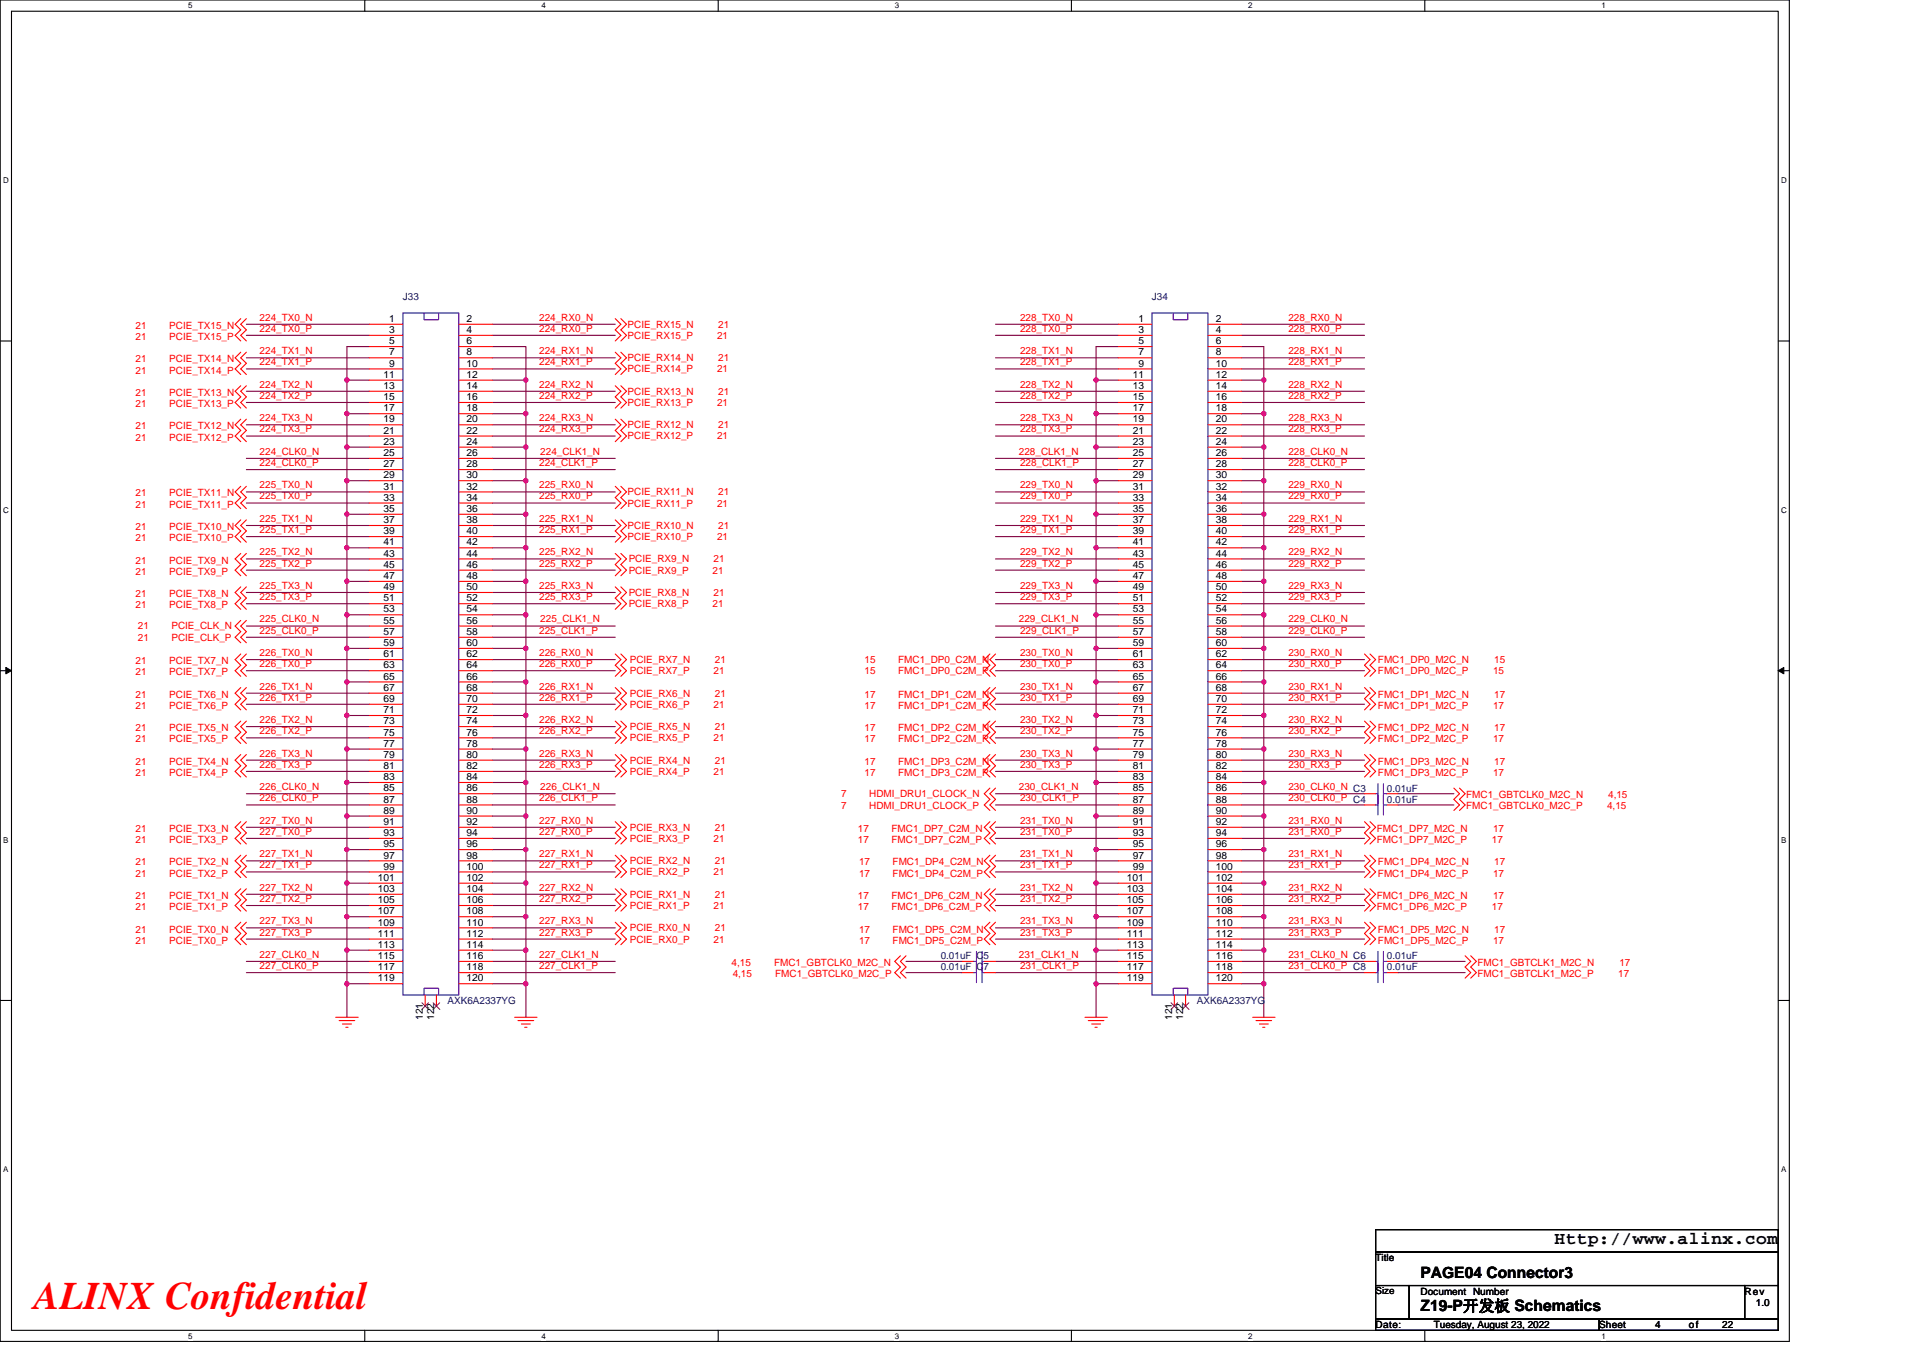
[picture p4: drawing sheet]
<svg xmlns="http://www.w3.org/2000/svg" width="297mm" height="210mm" viewBox="0 0 297 210" stroke-linecap="round" stroke-linejoin="round" font-family="sans-serif">
<path d="M0 0h276.4v207.3h-276.4zM1.8 1.7h272.9v203.8h-272.9z" fill="none" stroke="#000" stroke-width=".17"/>
<g fill="#fff">
<path d="M29.1 .2h.6v1.4h-.6z"/>
<path d="M29.1 205.7h.6v1.4h-.6z"/>
</g>
<path d="M56.3 0v1.7M56.3 205.5v1.8" fill="none" stroke="#000" stroke-width=".17"/>
<g fill="#fff">
<path d="M83.6 .2h.7v1.4h-.7z"/>
<path d="M83.6 205.7h.7v1.4h-.7z"/>
</g>
<path d="M110.9 0v1.7M110.9 205.5v1.8" fill="none" stroke="#000" stroke-width=".17"/>
<g fill="#fff">
<path d="M138.2 .2h.7v1.4h-.7z"/>
<path d="M138.2 205.7h.7v1.4h-.7z"/>
</g>
<path d="M165.5 0v1.7M165.5 205.5v1.8" fill="none" stroke="#000" stroke-width=".17"/>
<g fill="#fff">
<path d="M192.8 .2h.6v1.4h-.6z"/>
<path d="M192.8 205.7h.6v1.4h-.6z"/>
</g>
<path d="M220.1 0v1.7M220.1 205.5v1.8" fill="none" stroke="#000" stroke-width=".17"/>
<g fill="#fff">
<path d="M247.4 .2h.6v1.4h-.6z"/>
<path d="M247.4 205.7h.6v1.4h-.6z"/>
<path d="M.5 27.2h.8v1.4h-.8z"/>
<path d="M275.1 27.2h.9v1.4h-.9z"/>
<path d="M.5 78.1h.8v1.4h-.8z"/>
<path d="M275.1 78.1h.9v1.4h-.9z"/>
</g>
<path d="M0 52.7h1.8M274.7 52.7h1.7" fill="none" stroke="#000" stroke-width=".17"/>
<g fill="#fff">
<path d="M.5 129.1h.8v1.4h-.8z"/>
<path d="M275.1 129.1h.8v1.4h-.8z"/>
</g>
<path d="M0 103.6h1.8M274.7 103.6h1.7" fill="none" stroke="#000" stroke-width=".17"/>
<path d="M.9 103.1l.9 .5-.9 .5zM274.7 103.6l.8-.5v1z" fill="#000" stroke="#000" stroke-width=".15"/>
<g fill="#fff">
<path d="M.5 180h.8v1.4h-.8z"/>
<path d="M275.1 180h.8v1.4h-.8z"/>
</g>
<path d="M0 154.6h1.8M274.7 154.6h1.7M212.5 190h62.2v3.5h-62.2zM212.5 193.5h62.2v5.1h-62.2zM212.5 198.6h5.2v5.2h-5.2zM217.7 198.6h51.8v5.2h-51.8zM269.5 198.6h5.2v5.2h-5.2zM212.5 203.8h34.5v1.7h-34.5zM247 203.8h27.7v1.7h-27.7z" fill="none" stroke="#000" stroke-width=".17"/>
<g fill="none" stroke="#800040" stroke-width=".17">
<path d="M38.1 51.8h18.9M38.1 57h18.9M38.1 50.1h18.9M38.1 55.3h18.9M53.6 58.7h3.4M53.6 58.7v5.2M57 53.6h-3.4v5.1M76 51.8h19M76 57h19M76 50.1h19M76 55.3h19M76 53.6h5.2v5.1"/>
<path d="M76 58.7h5.2v5.2M153.8 50.1h19M153.8 51.8h19M153.8 57h19M153.8 55.3h19M169.3 58.7h3.5M169.3 58.7v5.2M172.8 53.6h-3.5v5.1M191.8 53.6h3.4v5.1M191.8 58.7h3.4M191.8 57h19M191.8 55.3h19"/>
<path d="M191.8 50.1h19M191.8 51.8h19M195.2 58.7v5.2M38.1 62.2h18.9M38.1 67.4h18.9M38.1 77.7h18.9M38.1 72.6h18.9M38.1 60.5h18.9M38.1 65.6h18.9M38.1 70.8h18.9M38.1 76h18.9M53.6 63.9h3.4"/>
<path d="M53.6 79.5h3.4M53.6 74.3h3.4M53.6 69.1h3.4M53.6 63.9v5.2M53.6 79.5v5.1M53.6 74.3v5.2M53.6 69.1v5.2M76 62.2h19M76 67.4h19M76 77.7h19M76 72.6h19M76 60.5h19"/>
<path d="M76 65.6h19M76 70.8h19M76 76h19M76 63.9h5.2v5.2M76 69.1h5.2M76 74.3h5.2v5.2M76 79.5h5.2v5.1M81.2 69.1v5.2M153.8 72.6h19M153.8 70.8h19M153.8 62.2h19M153.8 60.5h19"/>
<path d="M153.8 67.4h19M153.8 65.6h19M153.8 76h19M153.8 77.7h19M169.3 63.9h3.5M169.3 69.1h3.5M169.3 74.3h3.5M169.3 79.5h3.5M169.3 63.9v5.2M169.3 69.1v5.2M169.3 74.3v5.2M169.3 79.5v5.1"/>
<path d="M191.8 63.9h3.4M191.8 69.1h3.4M191.8 74.3h3.4M191.8 79.5h3.4M191.8 70.8h19M191.8 72.6h19M191.8 60.5h19M191.8 62.2h19M191.8 67.4h19M191.8 65.6h19M191.8 76h19M191.8 77.7h19"/>
<path d="M195.2 63.9v5.2M195.2 69.1v5.2M195.2 74.3v5.2M195.2 79.5v5.1M38.1 82.9h18.9M38.1 88.1h18.9M38.1 93.3h18.9M38.1 98.5h18.9M38.1 81.2h18.9M38.1 86.4h18.9M38.1 91.5h18.9M38.1 96.7h18.9"/>
<path d="M53.6 95h3.4M53.6 89.8h3.4M53.6 84.6h3.4M53.6 95v5.2M53.6 89.8v5.2M53.6 84.6v5.2M76 82.9h19M76 88.1h19M76 93.3h19M76 98.5h19M76 81.2h19M76 86.4h19"/>
<path d="M76 91.5h19M76 96.7h19M76 84.6h5.2v5.2M76 89.8h5.2M76 95h5.2v5.2M81.2 89.8v5.2M153.8 98.5h19M153.8 96.7h19M153.8 82.9h19M153.8 81.2h19M153.8 88.1h19M153.8 86.4h19"/>
<path d="M153.8 93.3h19M153.8 91.5h19M169.3 84.6h3.5M169.3 89.8h3.5M169.3 95h3.5M169.3 84.6v5.2M169.3 89.8v5.2M169.3 95v5.2M191.8 84.6h3.4M191.8 89.8h3.4M191.8 95h3.4M191.8 96.7h19"/>
<path d="M191.8 98.5h19M191.8 82.9h19M191.8 81.2h19M191.8 86.4h19M191.8 88.1h19M191.8 93.3h19M191.8 91.5h19M195.2 84.6v5.2M195.2 89.8v5.2M195.2 95v5.2M38.1 103.6h18.9M38.1 108.8h18.9"/>
<path d="M38.1 114h18.9M38.1 119.2h18.9M38.1 101.9h18.9M38.1 107.1h18.9M38.1 112.3h18.9M38.1 117.5h18.9M53.6 115.7h3.4M53.6 110.6h3.4M53.6 105.4h3.4M53.6 100.2h3.4M53.6 115.7v5.2M53.6 110.6v5.1"/>
<path d="M53.6 105.4v5.2M53.6 100.2v5.2M76 103.6h19M76 108.8h19M76 114h19M76 119.2h19M76 101.9h19M76 107.1h19M76 112.3h19M76 117.5h19M76 100.2h5.2v5.2M76 105.4h5.2v5.2"/>
<path d="M76 110.6h5.2v5.1M76 115.7h5.2v5.2M153.8 101.9h19M153.8 103.6h19M153.8 108.8h19M153.8 107.1h19M153.8 114h19M153.8 112.3h19M153.8 119.2h19M153.8 117.5h19M169.3 100.2h3.5M169.3 105.4h3.5"/>
<path d="M169.3 110.6h3.5M169.3 115.7h3.5M169.3 100.2v5.2M169.3 105.4v5.2M169.3 110.6v5.1M169.3 115.7v5.2M191.8 100.2h3.4M191.8 105.4h3.4M191.8 110.6h3.4M191.8 115.7h3.4M191.8 108.8h19M191.8 107.1h19"/>
<path d="M191.8 112.3h19M191.8 114h19M191.8 119.2h19M191.8 117.5h19M191.8 101.9h19M191.8 103.6h19M195.2 100.2v5.2M195.2 105.4v5.2M195.2 110.6v5.1M195.2 115.7v5.2M38.1 129.5h18.9M38.1 134.7h18.9"/>
<path d="M38.1 139.9h18.9M38.1 124.4h18.9M38.1 122.6h18.9M38.1 127.8h18.9M38.1 133h18.9M38.1 138.2h18.9M53.6 136.5h3.4M53.6 131.3h3.4M53.6 126.1h3.4M53.6 120.9h3.4M53.6 136.5v5.1M53.6 131.3v5.2"/>
<path d="M53.6 126.1v5.2M53.6 120.9v5.2M76 124.4h19M76 122.6h19M76 133h19M76 138.2h19M76 127.8h19M76 139.9h19M76 134.7h19M76 129.5h19M76 120.9h5.2v5.2M76 126.1h5.2v5.2"/>
<path d="M76 131.3h5.2M76 136.5h5.2M81.2 131.3v10.3M153.8 124.4h19M153.8 122.6h19M153.8 127.8h19M153.8 129.5h19M153.8 134.7h19M153.8 133h19M153.8 139.9h19M153.8 138.2h19M169.3 120.9h3.5"/>
<path d="M169.3 126.1h3.5M169.3 131.3h3.5M169.3 136.5h3.5M169.3 120.9v5.2M169.3 126.1v5.2M169.3 131.3v5.2M169.3 136.5v5.1M191.8 120.9h3.4M191.8 126.1h3.4M191.8 131.3h3.4M191.8 136.5h3.4M191.8 124.4h19"/>
<path d="M191.8 122.6h19M191.8 134.7h19M191.8 133h19M191.8 138.2h19M191.8 139.9h19M191.8 127.8h19M191.8 129.5h19M195.2 120.9v5.2M195.2 126.1v5.2M195.2 131.3v5.2M195.2 136.5v5.1M215.9 122.6h8.7"/>
<path d="M215.9 124.4h8.7M38.1 145.1h18.9M38.1 150.3h18.9M38.1 143.4h18.9M38.1 148.5h18.9M53.6 146.8h3.4M53.6 141.6h3.4M53.6 146.8v5.2M53.6 141.6v5.2M57 152h-3.4v5.2M76 150.3h19M76 148.5h19"/>
<path d="M76 143.4h19M76 145.1h19M76 141.6h5.2M76 146.8h5.2M76 152h5.2M81.2 141.6v5.2M81.2 146.8v10.4M140 148.5h8.6M140 150.3h8.6M153.8 150.3h19M153.8 148.5h19M153.8 145.1h19"/>
<path d="M153.8 143.4h19M169.3 141.6h3.5M169.3 146.8h3.5M169.3 152h3.5M169.3 141.6v5.2M169.3 146.8v5.2M169.3 152v5.2M191.8 141.6h3.4M191.8 146.8h3.4M191.8 152h3.4M191.8 148.5h19M191.8 150.3h19"/>
<path d="M191.8 145.1h19M191.8 143.4h19M195.2 141.6v5.2M195.2 146.8v5.2M195.2 152v5.2M215.9 150.3h10.4M215.9 148.5h10.4"/>
</g>
<g fill="#f0f" stroke="#f0f" stroke-width=".17">
<circle cx="53.6" cy="63.9" r=".34"/>
<circle cx="53.6" cy="58.7" r=".34"/>
<circle cx="81.2" cy="58.7" r=".34"/>
<circle cx="81.2" cy="63.9" r=".34"/>
<circle cx="81.2" cy="69.1" r=".34"/>
<circle cx="81.2" cy="74.3" r=".34"/>
<circle cx="81.2" cy="79.4" r=".33"/>
<circle cx="81.2" cy="84.6" r=".34"/>
<circle cx="81.2" cy="89.8" r=".34"/>
<circle cx="81.2" cy="95" r=".34"/>
<circle cx="81.2" cy="100.2" r=".34"/>
<circle cx="81.2" cy="105.4" r=".33"/>
<circle cx="81.2" cy="110.5" r=".34"/>
<circle cx="81.2" cy="115.7" r=".34"/>
<circle cx="81.2" cy="120.9" r=".34"/>
<circle cx="81.2" cy="126.1" r=".34"/>
<circle cx="81.2" cy="131.3" r=".33"/>
<circle cx="81.2" cy="141.6" r=".34"/>
<circle cx="81.2" cy="146.8" r=".34"/>
<circle cx="81.2" cy="152" r=".34"/>
<circle cx="53.6" cy="152" r=".34"/>
<circle cx="53.6" cy="146.8" r=".34"/>
<circle cx="53.6" cy="141.6" r=".34"/>
<circle cx="53.6" cy="136.4" r=".34"/>
<circle cx="53.6" cy="131.3" r=".33"/>
<circle cx="53.6" cy="126.1" r=".34"/>
<circle cx="53.6" cy="120.9" r=".34"/>
<circle cx="53.6" cy="115.7" r=".34"/>
<circle cx="53.6" cy="110.5" r=".34"/>
<circle cx="53.6" cy="105.4" r=".33"/>
<circle cx="53.6" cy="100.2" r=".34"/>
<circle cx="53.6" cy="95" r=".34"/>
<circle cx="53.6" cy="89.8" r=".34"/>
<circle cx="53.6" cy="84.6" r=".34"/>
<circle cx="53.6" cy="79.4" r=".33"/>
<circle cx="53.6" cy="74.3" r=".34"/>
<circle cx="53.6" cy="69.1" r=".34"/>
<circle cx="195.2" cy="58.7" r=".34"/>
<circle cx="195.2" cy="63.9" r=".34"/>
<circle cx="195.2" cy="69.1" r=".34"/>
<circle cx="195.2" cy="79.4" r=".33"/>
<circle cx="195.2" cy="74.3" r=".34"/>
<circle cx="195.2" cy="84.6" r=".34"/>
<circle cx="195.2" cy="89.8" r=".34"/>
<circle cx="195.2" cy="95" r=".34"/>
<circle cx="195.2" cy="105.4" r=".33"/>
<circle cx="195.2" cy="100.2" r=".34"/>
<circle cx="195.2" cy="110.5" r=".34"/>
<circle cx="195.2" cy="115.7" r=".34"/>
<circle cx="195.2" cy="120.9" r=".34"/>
<circle cx="195.2" cy="131.3" r=".33"/>
<circle cx="195.2" cy="126.1" r=".34"/>
<circle cx="195.2" cy="136.4" r=".34"/>
<circle cx="195.2" cy="141.6" r=".34"/>
<circle cx="195.2" cy="146.8" r=".34"/>
<circle cx="195.2" cy="152" r=".34"/>
<circle cx="169.3" cy="63.9" r=".34"/>
<circle cx="169.3" cy="58.7" r=".34"/>
<circle cx="169.3" cy="69.1" r=".34"/>
<circle cx="169.3" cy="79.4" r=".33"/>
<circle cx="169.3" cy="74.3" r=".34"/>
<circle cx="169.3" cy="84.6" r=".34"/>
<circle cx="169.3" cy="89.8" r=".34"/>
<circle cx="169.3" cy="95" r=".34"/>
<circle cx="169.3" cy="105.4" r=".33"/>
<circle cx="169.3" cy="100.2" r=".34"/>
<circle cx="169.3" cy="115.7" r=".34"/>
<circle cx="169.3" cy="110.5" r=".34"/>
<circle cx="169.3" cy="120.9" r=".34"/>
<circle cx="169.3" cy="131.3" r=".33"/>
<circle cx="169.3" cy="126.1" r=".34"/>
<circle cx="169.3" cy="136.4" r=".34"/>
<circle cx="169.3" cy="141.6" r=".34"/>
<circle cx="169.3" cy="146.8" r=".34"/>
<circle cx="169.3" cy="152" r=".34"/>
<circle cx="81.2" cy="136.4" r=".34"/>
</g>
<g fill="none" stroke="#f00" stroke-width=".17">
<path d="M37.2 49.2l-.9 .9 .9 .9-.9 .8 .9 .9M37.2 54.4l-.9 .9 .9 .8-.9 .9 .9 .9M37.2 59.6l-.9 .9 .9 .8-.9 .9 .9 .9M38.1 49.2l-.9 .9 .9 .9-.9 .8 .9 .9M38.1 54.4l-.9 .9 .9 .8-.9 .9 .9 .9M38.1 59.6l-.9 .9 .9 .8-.9 .9 .9 .9M57 50.1h5.2M57 51.8h5.2M57 53.6h5.2M57 55.3h5.2M57 57h5.2M57 58.7h5.2"/>
<path d="M70.9 50.1h5.1M70.9 51.8h5.1M70.9 53.6h5.1M70.9 55.3h5.1M70.9 57h5.1M70.9 58.7h5.1M95 49.2l.9 .9-.9 .9 .9 .8-.9 .9M95 54.4l.9 .9-.9 .8 .9 .9-.9 .9M95 59.6l.9 .9-.9 .8 .9 .9-.9 .9M95.9 49.2l.9 .9-.9 .9 .9 .8-.9 .9M95.9 54.4l.9 .9-.9 .8 .9 .9-.9 .9M95.9 59.6l.9 .9-.9 .8 .9 .9-.9 .9"/>
<path d="M172.8 50.1h5.1M172.8 51.8h5.1M172.8 53.6h5.1M172.8 55.3h5.1M172.8 57h5.1M172.8 58.7h5.1M186.6 50.1h5.2M186.6 51.8h5.2M186.6 53.6h5.2M186.6 55.3h5.2M186.6 57h5.2M186.6 58.7h5.2"/>
<path d="M37.2 64.8l-.9 .8 .9 .9-.9 .9 .9 .8M37.2 75.1l-.9 .9 .9 .9-.9 .8 .9 .9M38.1 64.8l-.9 .8 .9 .9-.9 .9 .9 .8M38.1 75.1l-.9 .9 .9 .9-.9 .8 .9 .9M57 60.5h5.2M57 62.2h5.2M57 63.9h5.2M57 65.6h5.2M57 67.4h5.2M57 69.1h5.2M57 70.8h5.2M57 72.6h5.2"/>
<path d="M57 74.3h5.2M57 76h5.2M57 77.7h5.2M57 79.5h5.2M70.9 60.5h5.1M70.9 62.2h5.1M70.9 63.9h5.1M70.9 65.6h5.1M70.9 67.4h5.1M70.9 69.1h5.1M70.9 70.8h5.1M70.9 72.6h5.1"/>
<path d="M70.9 74.3h5.1M70.9 76h5.1M70.9 77.7h5.1M70.9 79.5h5.1M95 64.8l.9 .8-.9 .9 .9 .9-.9 .8M95 75.1l.9 .9-.9 .9 .9 .8-.9 .9M95.9 64.8l.9 .8-.9 .9 .9 .9-.9 .8M95.9 75.1l.9 .9-.9 .9 .9 .8-.9 .9M172.8 60.5h5.1M172.8 62.2h5.1M172.8 63.9h5.1M172.8 65.6h5.1"/>
<path d="M172.8 67.4h5.1M172.8 69.1h5.1M172.8 70.8h5.1M172.8 72.6h5.1M172.8 74.3h5.1M172.8 76h5.1M172.8 77.7h5.1M172.8 79.5h5.1M186.6 60.5h5.2M186.6 62.2h5.2M186.6 63.9h5.2M186.6 65.6h5.2"/>
<path d="M186.6 67.4h5.2M186.6 69.1h5.2M186.6 70.8h5.2M186.6 72.6h5.2M186.6 74.3h5.2M186.6 76h5.2M186.6 77.7h5.2M186.6 79.5h5.2M37.2 95.9l-.9 .8 .9 .9-.9 .9 .9 .8M37.2 80.3l-.9 .9 .9 .8-.9 .9 .9 .9M37.2 85.5l-.9 .9 .9 .8-.9 .9 .9 .9M37.2 90.7l-.9 .8 .9 .9-.9 .9 .9 .8"/>
<path d="M38.1 95.9l-.9 .8 .9 .9-.9 .9 .9 .8M38.1 80.3l-.9 .9 .9 .8-.9 .9 .9 .9M38.1 85.5l-.9 .9 .9 .8-.9 .9 .9 .9M38.1 90.7l-.9 .8 .9 .9-.9 .9 .9 .8M57 81.2h5.2M57 82.9h5.2M57 84.6h5.2M57 86.4h5.2M57 88.1h5.2M57 89.8h5.2M57 91.5h5.2M57 93.3h5.2"/>
<path d="M57 95h5.2M57 96.7h5.2M57 98.5h5.2M70.9 81.2h5.1M70.9 82.9h5.1M70.9 84.6h5.1M70.9 86.4h5.1M70.9 88.1h5.1M70.9 89.8h5.1M70.9 91.5h5.1M70.9 93.3h5.1M70.9 95h5.1"/>
<path d="M70.9 96.7h5.1M70.9 98.5h5.1M95 80.3l.9 .9-.9 .8 .9 .9-.9 .9M95 85.5l.9 .9-.9 .8 .9 .9-.9 .9M95 90.7l.9 .8-.9 .9 .9 .9-.9 .8M95.9 80.3l.9 .9-.9 .8 .9 .9-.9 .9M95.9 85.5l.9 .9-.9 .8 .9 .9-.9 .9M95.9 90.7l.9 .8-.9 .9 .9 .9-.9 .8M172.8 81.2h5.1M172.8 82.9h5.1M172.8 84.6h5.1M172.8 86.4h5.1"/>
<path d="M172.8 88.1h5.1M172.8 89.8h5.1M172.8 91.5h5.1M172.8 93.3h5.1M172.8 95h5.1M172.8 96.7h5.1M172.8 98.5h5.1M186.6 81.2h5.2M186.6 82.9h5.2M186.6 84.6h5.2M186.6 86.4h5.2M186.6 88.1h5.2"/>
<path d="M186.6 89.8h5.2M186.6 91.5h5.2M186.6 93.3h5.2M186.6 95h5.2M186.6 96.7h5.2M186.6 98.5h5.2M37.2 101l-.9 .9 .9 .9-.9 .8 .9 .9M37.2 106.2l-.9 .9 .9 .9-.9 .8 .9 .9M37.2 111.4l-.9 .9 .9 .8-.9 .9 .9 .9M37.2 116.6l-.9 .9 .9 .8-.9 .9 .9 .9M38.1 101l-.9 .9 .9 .9-.9 .8 .9 .9M38.1 106.2l-.9 .9 .9 .9-.9 .8 .9 .9"/>
<path d="M38.1 111.4l-.9 .9 .9 .8-.9 .9 .9 .9M38.1 116.6l-.9 .9 .9 .8-.9 .9 .9 .9M57 100.2h5.2M57 101.9h5.2M57 103.6h5.2M57 105.4h5.2M57 107.1h5.2M57 108.8h5.2M57 110.6h5.2M57 112.3h5.2M57 114h5.2M57 115.7h5.2"/>
<path d="M57 117.5h5.2M57 119.2h5.2M70.9 100.2h5.1M70.9 101.9h5.1M70.9 103.6h5.1M70.9 105.4h5.1M70.9 107.1h5.1M70.9 108.8h5.1M70.9 110.6h5.1M70.9 112.3h5.1M70.9 114h5.1M70.9 115.7h5.1"/>
<path d="M70.9 117.5h5.1M70.9 119.2h5.1M95 101l.9 .9-.9 .9 .9 .8-.9 .9M95 106.2l.9 .9-.9 .9 .9 .8-.9 .9M95 111.4l.9 .9-.9 .8 .9 .9-.9 .9M95 116.6l.9 .9-.9 .8 .9 .9-.9 .9M95.9 101l.9 .9-.9 .9 .9 .8-.9 .9M95.9 106.2l.9 .9-.9 .9 .9 .8-.9 .9M95.9 111.4l.9 .9-.9 .8 .9 .9-.9 .9M95.9 116.6l.9 .9-.9 .8 .9 .9-.9 .9M152.9 101l-.9 .9 .9 .9-.9 .8 .9 .9M152.9 106.2l-.9 .9 .9 .9-.9 .8 .9 .9"/>
<path d="M152.9 111.4l-.9 .9 .9 .8-.9 .9 .9 .9M152.9 116.6l-.9 .9 .9 .8-.9 .9 .9 .9M153.8 101l-.9 .9 .9 .9-.9 .8 .9 .9M153.8 106.2l-.9 .9 .9 .9-.9 .8 .9 .9M153.8 111.4l-.9 .9 .9 .8-.9 .9 .9 .9M153.8 116.6l-.9 .9 .9 .8-.9 .9 .9 .9M172.8 100.2h5.1M172.8 101.9h5.1M172.8 103.6h5.1M172.8 105.4h5.1M172.8 107.1h5.1M172.8 108.8h5.1"/>
<path d="M172.8 110.6h5.1M172.8 112.3h5.1M172.8 114h5.1M172.8 115.7h5.1M172.8 117.5h5.1M172.8 119.2h5.1M186.6 100.2h5.2M186.6 101.9h5.2M186.6 103.6h5.2M186.6 105.4h5.2M186.6 107.1h5.2M186.6 108.8h5.2"/>
<path d="M186.6 110.6h5.2M186.6 112.3h5.2M186.6 114h5.2M186.6 115.7h5.2M186.6 117.5h5.2M186.6 119.2h5.2M210.8 106.2l.8 .9-.8 .9 .8 .8-.8 .9M210.8 101l.8 .9-.8 .9 .8 .8-.8 .9M210.8 111.4l.8 .9-.8 .8 .8 .9-.8 .9M210.8 116.6l.8 .9-.8 .8 .8 .9-.8 .9M211.6 106.2l.9 .9-.9 .9 .9 .8-.9 .9M211.6 101l.9 .9-.9 .9 .9 .8-.9 .9"/>
<path d="M211.6 111.4l.9 .9-.9 .8 .9 .9-.9 .9M211.6 116.6l.9 .9-.9 .8 .9 .9-.9 .9M37.2 127l-.9 .8 .9 .9-.9 .8 .9 .9M37.2 132.1l-.9 .9 .9 .9-.9 .8 .9 .9M37.2 137.3l-.9 .9 .9 .8-.9 .9 .9 .9M38.1 127l-.9 .8 .9 .9-.9 .8 .9 .9M38.1 132.1l-.9 .9 .9 .9-.9 .8 .9 .9M38.1 137.3l-.9 .9 .9 .8-.9 .9 .9 .9M57 120.9h5.2M57 122.6h5.2M57 124.4h5.2M57 126.1h5.2"/>
<path d="M57 127.8h5.2M57 129.5h5.2M57 131.3h5.2M57 133h5.2M57 134.7h5.2M57 136.5h5.2M57 138.2h5.2M57 139.9h5.2M70.9 120.9h5.1M70.9 122.6h5.1M70.9 124.4h5.1M70.9 126.1h5.1"/>
<path d="M70.9 127.8h5.1M70.9 129.5h5.1M70.9 131.3h5.1M70.9 133h5.1M70.9 134.7h5.1M70.9 136.5h5.1M70.9 138.2h5.1M70.9 139.9h5.1M95 127l.9 .8-.9 .9 .9 .8-.9 .9M95 132.1l.9 .9-.9 .9 .9 .8-.9 .9M95 137.3l.9 .9-.9 .8 .9 .9-.9 .9M95.9 127l.9 .8-.9 .9 .9 .8-.9 .9"/>
<path d="M95.9 132.1l.9 .9-.9 .9 .9 .8-.9 .9M95.9 137.3l.9 .9-.9 .8 .9 .9-.9 .9M152.9 132.1l-.9 .9 .9 .9-.9 .8 .9 .9M152.9 137.3l-.9 .9 .9 .8-.9 .9 .9 .9M152.9 127l-.9 .8 .9 .9-.9 .8 .9 .9M152.9 121.8l-.9 .8 .9 .9-.9 .9 .9 .8M153.8 132.1l-.9 .9 .9 .9-.9 .8 .9 .9M153.8 137.3l-.9 .9 .9 .8-.9 .9 .9 .9M153.8 127l-.9 .8 .9 .9-.9 .8 .9 .9M153.8 121.8l-.9 .8 .9 .9-.9 .9 .9 .8M172.8 120.9h5.1M172.8 122.6h5.1"/>
<path d="M172.8 124.4h5.1M172.8 126.1h5.1M172.8 127.8h5.1M172.8 129.5h5.1M172.8 131.3h5.1M172.8 133h5.1M172.8 134.7h5.1M172.8 136.5h5.1M172.8 138.2h5.1M172.8 139.9h5.1M186.6 120.9h5.2M186.6 122.6h5.2"/>
<path d="M186.6 124.4h5.2M186.6 126.1h5.2M186.6 127.8h5.2M186.6 129.5h5.2M186.6 131.3h5.2M186.6 133h5.2M186.6 134.7h5.2M186.6 136.5h5.2M186.6 138.2h5.2M186.6 139.9h5.2M210.8 132.1l.8 .9-.8 .9 .8 .8-.8 .9M210.8 137.3l.8 .9-.8 .8 .8 .9-.8 .9"/>
<path d="M210.8 127l.8 .8-.8 .9 .8 .8-.8 .9M210.8 122.6h1.7M210.8 124.4h1.7M211.6 132.1l.9 .9-.9 .9 .9 .8-.9 .9M211.6 137.3l.9 .9-.9 .8 .9 .9-.9 .9M211.6 127l.9 .8-.9 .9 .9 .8-.9 .9M214.2 122.6h1.7M214.2 124.4h1.7M224.6 121.8l.8 .8-.8 .9 .8 .9-.8 .8M225.4 121.8l.9 .8-.9 .9 .9 .9-.9 .8M37.2 142.5l-.9 .9 .9 .8-.9 .9 .9 .9M38.1 142.5l-.9 .9 .9 .8-.9 .9 .9 .9"/>
<path d="M51.9 157.2h3.4M52.4 157.7h2.4M52.9 158.2h1.4M53.4 158.7h.4M57 141.6h5.2M57 143.4h5.2M57 145.1h5.2M57 146.8h5.2M57 148.5h5.2M57 150.3h5.2M57 152h5.2M65.7 153.7v1.7"/>
<path d="M67.4 153.7v1.7M70.9 141.6h5.1M70.9 143.4h5.1M70.9 145.1h5.1M70.9 146.8h5.1M70.9 148.5h5.1M70.9 150.3h5.1M70.9 152h5.1M79.5 157.2h3.4M80 157.7h2.4M80.5 158.2h1.4M81 158.7h.4"/>
<path d="M95 142.5l.9 .9-.9 .8 .9 .9-.9 .9M95.9 142.5l.9 .9-.9 .8 .9 .9-.9 .9M139.1 147.7l-.9 .8 .9 .9-.9 .9 .9 .8M140 147.7l-.9 .8 .9 .9-.9 .9 .9 .8M148.6 148.5h1.7M148.6 150.3h1.7M152 148.5h1.8M152 150.3h1.8M152.9 142.5l-.9 .9 .9 .8-.9 .9 .9 .9M153.8 142.5l-.9 .9 .9 .8-.9 .9 .9 .9M167.6 157.2h3.4M168.1 157.7h2.4"/>
<path d="M168.6 158.2h1.4M169.1 158.7h.4M172.8 141.6h5.1M172.8 143.4h5.1M172.8 145.1h5.1M172.8 146.8h5.1M172.8 148.5h5.1M172.8 150.3h5.1M172.8 152h5.1M181.4 153.7v1.7M183.1 153.7v1.7M186.6 141.6h5.2"/>
<path d="M186.6 143.4h5.2M186.6 145.1h5.2M186.6 146.8h5.2M186.6 148.5h5.2M186.6 150.3h5.2M186.6 152h5.2M193.5 157.2h3.5M194 157.7h2.4M194.5 158.2h1.4M195 158.7h.4M210.8 142.5l.8 .9-.8 .8 .8 .9-.8 .9M210.8 148.5h1.7"/>
<path d="M210.8 150.3h1.7M211.6 142.5l.9 .9-.9 .8 .9 .9-.9 .9M214.2 148.5h1.7M214.2 150.3h1.7M226.3 147.7l.9 .8-.9 .9 .9 .9-.9 .8M227.2 147.7l.8 .8-.8 .9 .8 .9-.8 .8"/>
</g>
<g fill="none" stroke="#00f" stroke-width=".17">
<path d="M62.2 48.4h8.7v105.3h-8.7zM65.5 48.4v1h2.3v-1M177.9 48.4h8.7v105.3h-8.7zM181.2 48.4v1h2.3v-1M212.5 122.6h.3M212.5 124.4h.3M212.8 121.1v3.1M212.8 122.8v3.1M213.7 121.1v3.1M213.7 122.6h.5M213.7 122.8v3.1M213.7 124.4h.5"/>
<path d="M65.5 153.7v-1h2.3v1M150.3 148.5h.5M150.3 150.3h.5M150.8 147v3.1M150.8 148.7v3.1M151.7 147v3.1M151.7 148.7v3.1M151.7 148.5h.3M151.7 150.3h.3M181.2 153.7v-1h2.3v1M212.5 148.5h.3M212.5 150.3h.3"/>
<path d="M212.8 147v3.1M212.8 148.7v3.1M213.7 147v3.1M213.7 148.5h.5M213.7 148.7v3.1M213.7 150.3h.5"/>
</g>
<path d="M65.2 154.9l1 1.1M66.2 154.9l-1.1 1.1M66.9 154.9l1 1.1M67.9 154.9l-1 1.1M180.9 154.9l1 1.1M181.9 154.9l-1 1.1M182.6 154.9l1.1 1.1M183.6 154.9l-1 1.1" fill="none" stroke="#804000" stroke-width=".15"/>
<text font-size="6" fill="#f00" x="5.2" y="202.3">ALINX Confidential</text>
<text font-size="2.8" x="240.1" y="192.3">Http://www.alinx.com</text>
<g font-size="2.4">
<text x="219.4" y="197.4">PAGE04 Connector3</text>
<text x="219.4" y="202.6">Z19-P开发板 Schematics</text>
</g>
<g font-size="1.5" fill="#000080">
<text x="62.2" y="46.3">J33</text>
<text x="177.9" y="46.3">J34</text>
<text x="214.2" y="122.3">0.01uF</text>
<text x="214.2" y="124">0.01uF</text>
<text x="145.3" y="148.2">0.01uF C5</text>
<text x="145.3" y="149.9">0.01uF C7</text>
<text x="214.2" y="148.2">0.01uF</text>
<text x="214.2" y="149.9">0.01uF</text>
<text x="69.1" y="155.1">AXK6A2337YG</text>
<text x="184.9" y="155.1">AXK6A2337YG</text>
</g>
<g font-size="1.5" fill="#f00">
<text x="21" y="52.5">21</text>
<text x="21" y="50.8">21</text>
<text x="26.1" y="52.5">PCIE_TX15_P</text>
<text x="26.1" y="50.8">PCIE_TX15_N</text>
<text x="40.1" y="51.3">224_TX0_P</text>
<text x="40.1" y="49.6">224_TX0_N</text>
<text x="83.3" y="51.3">224_RX0_P</text>
<text x="83.3" y="49.6">224_RX0_N</text>
<text x="96.9" y="52.4">PCIE_RX15_P</text>
<text x="96.9" y="50.6">PCIE_RX15_N</text>
<text x="110.8" y="52.4">21</text>
<text x="110.9" y="50.6">21</text>
<text x="157.6" y="49.6">228_TX0_N</text>
<text x="157.6" y="51.3">228_TX0_P</text>
<text x="199" y="49.6">228_RX0_N</text>
<text x="199" y="51.3">228_RX0_P</text>
<text x="21" y="57.7">21</text>
<text x="21" y="56">21</text>
<text x="26.1" y="57.7">PCIE_TX14_P</text>
<text x="26.1" y="56">PCIE_TX14_N</text>
<text x="40.1" y="56.5">224_TX1_P</text>
<text x="40.1" y="54.7">224_TX1_N</text>
<text x="40.1" y="59.9">224_TX2_N</text>
<text x="83.3" y="56.5">224_RX1_P</text>
<text x="83.3" y="54.7">224_RX1_N</text>
<text x="83.3" y="59.9">224_RX2_N</text>
<text x="96.9" y="57.5">PCIE_RX14_P</text>
<text x="96.9" y="55.8">PCIE_RX14_N</text>
<text x="110.8" y="57.5">21</text>
<text x="110.9" y="55.8">21</text>
<text x="157.6" y="56.5">228_TX1_P</text>
<text x="157.6" y="54.7">228_TX1_N</text>
<text x="157.6" y="59.9">228_TX2_N</text>
<text x="199" y="56.5">228_RX1_P</text>
<text x="199" y="54.7">228_RX1_N</text>
<text x="199" y="59.9">228_RX2_N</text>
<text x="21" y="62.9">21</text>
<text x="21" y="61.2">21</text>
<text x="26.1" y="62.9">PCIE_TX13_P</text>
<text x="26.1" y="61.2">PCIE_TX13_N</text>
<text x="40.1" y="61.6">224_TX2_P</text>
<text x="40.1" y="65.1">224_TX3_N</text>
<text x="83.3" y="61.6">224_RX2_P</text>
<text x="83.3" y="65.1">224_RX3_N</text>
<text x="96.9" y="62.7">PCIE_RX13_P</text>
<text x="96.9" y="61">PCIE_RX13_N</text>
<text x="110.8" y="62.7">21</text>
<text x="110.9" y="61">21</text>
<text x="157.6" y="61.6">228_TX2_P</text>
<text x="157.6" y="65.1">228_TX3_N</text>
<text x="199" y="61.6">228_RX2_P</text>
<text x="199" y="65.1">228_RX3_N</text>
<text x="21" y="68.1">21</text>
<text x="21" y="66.4">21</text>
<text x="26.1" y="68.1">PCIE_TX12_P</text>
<text x="26.1" y="66.4">PCIE_TX12_N</text>
<text x="40.1" y="66.8">224_TX3_P</text>
<text x="40.1" y="70.3">224_CLK0_N</text>
<text x="83.3" y="66.8">224_RX3_P</text>
<text x="83.5" y="70.3">224_CLK1_N</text>
<text x="96.9" y="67.9">PCIE_RX12_P</text>
<text x="96.9" y="66.2">PCIE_RX12_N</text>
<text x="110.8" y="67.9">21</text>
<text x="110.9" y="66.2">21</text>
<text x="157.4" y="70.3">228_CLK1_N</text>
<text x="157.6" y="66.8">228_TX3_P</text>
<text x="199" y="70.3">228_CLK0_N</text>
<text x="199" y="66.8">228_RX3_P</text>
<text x="21" y="76.7">21</text>
<text x="26.1" y="76.7">PCIE_TX11_N</text>
<text x="40.1" y="77.2">225_TX0_P</text>
<text x="40.1" y="72">224_CLK0_P</text>
<text x="40.1" y="75.5">225_TX0_N</text>
<text x="83.3" y="77.2">225_RX0_P</text>
<text x="83.3" y="72">224_CLK1_P</text>
<text x="83.3" y="75.5">225_RX0_N</text>
<text x="96.9" y="76.5">PCIE_RX11_N</text>
<text x="110.9" y="76.5">21</text>
<text x="157.6" y="72">228_CLK1_P</text>
<text x="157.6" y="75.5">229_TX0_N</text>
<text x="157.6" y="77.2">229_TX0_P</text>
<text x="199" y="72">228_CLK0_P</text>
<text x="199" y="75.5">229_RX0_N</text>
<text x="199" y="77.2">229_RX0_P</text>
<text x="21" y="78.4">21</text>
<text x="21" y="83.6">21</text>
<text x="21" y="81.9">21</text>
<text x="26.1" y="78.4">PCIE_TX11_P</text>
<text x="26.1" y="83.6">PCIE_TX10_P</text>
<text x="26.1" y="81.9">PCIE_TX10_N</text>
<text x="40.1" y="82.4">225_TX1_P</text>
<text x="40.1" y="80.6">225_TX1_N</text>
<text x="83.3" y="82.4">225_RX1_P</text>
<text x="83.3" y="80.6">225_RX1_N</text>
<text x="96.9" y="78.3">PCIE_RX11_P</text>
<text x="96.9" y="83.4">PCIE_RX10_P</text>
<text x="96.9" y="81.7">PCIE_RX10_N</text>
<text x="110.8" y="78.3">21</text>
<text x="110.8" y="83.4">21</text>
<text x="110.9" y="81.7">21</text>
<text x="157.6" y="82.4">229_TX1_P</text>
<text x="157.6" y="80.6">229_TX1_N</text>
<text x="199" y="82.4">229_RX1_P</text>
<text x="199" y="80.6">229_RX1_N</text>
<text x="21" y="88.8">21</text>
<text x="21" y="87.1">21</text>
<text x="26.1" y="88.8">PCIE_TX9_P</text>
<text x="26.1" y="87.1">PCIE_TX9_N</text>
<text x="40.1" y="87.5">225_TX2_P</text>
<text x="40.1" y="85.8">225_TX2_N</text>
<text x="83.3" y="87.5">225_RX2_P</text>
<text x="83.3" y="85.8">225_RX2_N</text>
<text x="97.1" y="88.6">PCIE_RX9_P</text>
<text x="97.1" y="86.9">PCIE_RX9_N</text>
<text x="110.1" y="88.6">21</text>
<text x="110.2" y="86.9">21</text>
<text x="157.6" y="87.5">229_TX2_P</text>
<text x="157.6" y="85.8">229_TX2_N</text>
<text x="199" y="85.8">229_RX2_N</text>
<text x="199" y="87.5">229_RX2_P</text>
<text x="21" y="94">21</text>
<text x="21" y="92.3">21</text>
<text x="26.1" y="94">PCIE_TX8_P</text>
<text x="26.1" y="92.3">PCIE_TX8_N</text>
<text x="40.1" y="92.7">225_TX3_P</text>
<text x="40.1" y="91">225_TX3_N</text>
<text x="83.3" y="92.7">225_RX3_P</text>
<text x="83.3" y="91">225_RX3_N</text>
<text x="97.1" y="93.8">PCIE_RX8_P</text>
<text x="97.1" y="92.1">PCIE_RX8_N</text>
<text x="110.1" y="93.8">21</text>
<text x="110.2" y="92.1">21</text>
<text x="157.6" y="92.7">229_TX3_P</text>
<text x="157.6" y="91">229_TX3_N</text>
<text x="199" y="92.7">229_RX3_P</text>
<text x="199" y="91">229_RX3_N</text>
<text x="21.3" y="99">21</text>
<text x="21.3" y="97.3">21</text>
<text x="26.5" y="99">PCIE_CLK_P</text>
<text x="26.5" y="97.3">PCIE_CLK_N</text>
<text x="40.1" y="97.9">225_CLK0_P</text>
<text x="40.1" y="96.2">225_CLK0_N</text>
<text x="40.1" y="101.4">226_TX0_N</text>
<text x="83.3" y="97.9">225_CLK1_P</text>
<text x="83.3" y="101.4">226_RX0_N</text>
<text x="83.5" y="96.2">225_CLK1_N</text>
<text x="157.4" y="96.2">229_CLK1_N</text>
<text x="157.6" y="97.9">229_CLK1_P</text>
<text x="157.6" y="101.4">230_TX0_N</text>
<text x="199" y="96.2">229_CLK0_N</text>
<text x="199" y="97.9">229_CLK0_P</text>
<text x="199" y="101.4">230_RX0_N</text>
<text x="21" y="104.4">21</text>
<text x="21" y="102.6">21</text>
<text x="21" y="107.8">21</text>
<text x="26.1" y="104.4">PCIE_TX7_P</text>
<text x="26.1" y="102.6">PCIE_TX7_N</text>
<text x="26.1" y="107.8">PCIE_TX6_N</text>
<text x="40.1" y="103.1">226_TX0_P</text>
<text x="40.1" y="106.6">226_TX1_N</text>
<text x="83.3" y="103.1">226_RX0_P</text>
<text x="83.3" y="106.6">226_RX1_N</text>
<text x="97.3" y="104.2">PCIE_RX7_P</text>
<text x="97.3" y="102.4">PCIE_RX7_N</text>
<text x="97.3" y="107.6">PCIE_RX6_N</text>
<text x="110.2" y="104.2">21</text>
<text x="110.4" y="102.4">21</text>
<text x="110.4" y="107.6">21</text>
<text x="133.6" y="104.2">15</text>
<text x="133.6" y="102.4">15</text>
<text x="133.6" y="107.8">17</text>
<text x="138.7" y="104.2">FMC1_DP0_C2M_P</text>
<text x="138.7" y="102.4">FMC1_DP0_C2M_N</text>
<text x="138.7" y="107.8">FMC1_DP1_C2M_N</text>
<text x="157.6" y="103.1">230_TX0_P</text>
<text x="157.6" y="106.6">230_TX1_N</text>
<text x="199" y="106.6">230_RX1_N</text>
<text x="199" y="103.1">230_RX0_P</text>
<text x="212.8" y="107.8">FMC1_DP1_M2C_N</text>
<text x="212.8" y="104.2">FMC1_DP0_M2C_P</text>
<text x="212.8" y="102.4">FMC1_DP0_M2C_N</text>
<text x="230.6" y="104.2">15</text>
<text x="230.8" y="107.8">17</text>
<text x="230.8" y="102.4">15</text>
<text x="21" y="109.5">21</text>
<text x="21" y="113">21</text>
<text x="26.1" y="109.5">PCIE_TX6_P</text>
<text x="26.1" y="113">PCIE_TX5_N</text>
<text x="40.1" y="108.3">226_TX1_P</text>
<text x="40.1" y="113.5">226_TX2_P</text>
<text x="40.1" y="111.7">226_TX2_N</text>
<text x="83.3" y="108.3">226_RX1_P</text>
<text x="83.3" y="113.5">226_RX2_P</text>
<text x="83.3" y="111.7">226_RX2_N</text>
<text x="97.3" y="109.3">PCIE_RX6_P</text>
<text x="97.3" y="112.8">PCIE_RX5_N</text>
<text x="110.2" y="109.3">21</text>
<text x="110.4" y="112.8">21</text>
<text x="133.6" y="109.5">17</text>
<text x="133.6" y="113">17</text>
<text x="138.7" y="109.5">FMC1_DP1_C2M_P</text>
<text x="138.7" y="113">FMC1_DP2_C2M_N</text>
<text x="157.6" y="108.3">230_TX1_P</text>
<text x="157.6" y="113.5">230_TX2_P</text>
<text x="157.6" y="111.7">230_TX2_N</text>
<text x="199" y="108.3">230_RX1_P</text>
<text x="199" y="111.7">230_RX2_N</text>
<text x="199" y="113.5">230_RX2_P</text>
<text x="212.8" y="109.5">FMC1_DP1_M2C_P</text>
<text x="212.8" y="113">FMC1_DP2_M2C_N</text>
<text x="230.6" y="109.5">17</text>
<text x="230.8" y="113">17</text>
<text x="21" y="114.7">21</text>
<text x="21" y="119.9">21</text>
<text x="21" y="118.2">21</text>
<text x="26.1" y="114.7">PCIE_TX5_P</text>
<text x="26.1" y="119.9">PCIE_TX4_P</text>
<text x="26.1" y="118.2">PCIE_TX4_N</text>
<text x="40.1" y="118.6">226_TX3_P</text>
<text x="40.1" y="116.9">226_TX3_N</text>
<text x="83.3" y="118.6">226_RX3_P</text>
<text x="83.3" y="116.9">226_RX3_N</text>
<text x="97.3" y="114.5">PCIE_RX5_P</text>
<text x="97.3" y="119.7">PCIE_RX4_P</text>
<text x="97.3" y="118">PCIE_RX4_N</text>
<text x="110.2" y="114.5">21</text>
<text x="110.2" y="119.7">21</text>
<text x="110.4" y="118">21</text>
<text x="133.6" y="114.7">17</text>
<text x="133.6" y="119.9">17</text>
<text x="133.6" y="118.2">17</text>
<text x="138.7" y="114.7">FMC1_DP2_C2M_P</text>
<text x="138.7" y="119.9">FMC1_DP3_C2M_P</text>
<text x="138.7" y="118.2">FMC1_DP3_C2M_N</text>
<text x="157.6" y="118.6">230_TX3_P</text>
<text x="157.6" y="116.9">230_TX3_N</text>
<text x="199" y="118.6">230_RX3_P</text>
<text x="199" y="116.9">230_RX3_N</text>
<text x="212.8" y="114.7">FMC1_DP2_M2C_P</text>
<text x="212.8" y="119.9">FMC1_DP3_M2C_P</text>
<text x="212.8" y="118.2">FMC1_DP3_M2C_N</text>
<text x="230.6" y="114.7">17</text>
<text x="230.6" y="119.9">17</text>
<text x="230.8" y="118.2">17</text>
<text x="40.1" y="123.8">226_CLK0_P</text>
<text x="40.1" y="122.1">226_CLK0_N</text>
<text x="83.3" y="123.8">226_CLK1_P</text>
<text x="83.5" y="122.1">226_CLK1_N</text>
<text x="129.9" y="123.2">7</text>
<text x="129.9" y="125.1">7</text>
<text x="134.3" y="123.2">HDMI_DRU1_CLOCK_N</text>
<text x="134.3" y="125.1">HDMI_DRU1_CLOCK_P</text>
<text x="157.4" y="122.1">230_CLK1_N</text>
<text x="157.6" y="123.8">230_CLK1_P</text>
<text x="199" y="122.1">230_CLK0_N C3</text>
<text x="199" y="123.8">230_CLK0_P C4</text>
<text x="226.5" y="123.3">FMC1_GBTCLK0_M2C_N</text>
<text x="226.5" y="125.1">FMC1_GBTCLK0_M2C_P</text>
<text x="248.2" y="125.1">4,15</text>
<text x="248.4" y="123.3">4,15</text>
<text x="21" y="130.3">21</text>
<text x="21" y="128.5">21</text>
<text x="26.1" y="130.3">PCIE_TX3_P</text>
<text x="26.1" y="128.5">PCIE_TX3_N</text>
<text x="40.1" y="129">227_TX0_P</text>
<text x="40.1" y="127.3">227_TX0_N</text>
<text x="83.3" y="127.3">227_RX0_N</text>
<text x="83.3" y="129">227_RX0_P</text>
<text x="97.3" y="128.4">PCIE_RX3_N</text>
<text x="97.3" y="130.1">PCIE_RX3_P</text>
<text x="110.2" y="130.1">21</text>
<text x="110.4" y="128.4">21</text>
<text x="132.5" y="130.3">17</text>
<text x="132.5" y="128.5">17</text>
<text x="137.7" y="130.3">FMC1_DP7_C2M_P</text>
<text x="137.7" y="128.5">FMC1_DP7_C2M_N</text>
<text x="157.6" y="127.3">231_TX0_N</text>
<text x="157.6" y="129">231_TX0_P</text>
<text x="199" y="127.3">231_RX0_N</text>
<text x="199" y="129">231_RX0_P</text>
<text x="212.7" y="130.3">FMC1_DP7_M2C_P</text>
<text x="212.7" y="128.5">FMC1_DP7_M2C_N</text>
<text x="230.5" y="130.3">17</text>
<text x="230.6" y="128.5">17</text>
<text x="21" y="135.4">21</text>
<text x="21" y="133.7">21</text>
<text x="26.1" y="135.4">PCIE_TX2_P</text>
<text x="26.1" y="133.7">PCIE_TX2_N</text>
<text x="40.1" y="134.2">227_TX1_P</text>
<text x="40.1" y="132.5">227_TX1_N</text>
<text x="40.1" y="137.6">227_TX2_N</text>
<text x="83.3" y="132.5">227_RX1_N</text>
<text x="83.3" y="137.6">227_RX2_N</text>
<text x="83.3" y="134.2">227_RX1_P</text>
<text x="97.3" y="133.5">PCIE_RX2_N</text>
<text x="97.3" y="135.3">PCIE_RX2_P</text>
<text x="110.2" y="135.3">21</text>
<text x="110.4" y="133.5">21</text>
<text x="132.7" y="135.4">17</text>
<text x="132.7" y="133.7">17</text>
<text x="137.9" y="135.4">FMC1_DP4_C2M_P</text>
<text x="137.9" y="133.7">FMC1_DP4_C2M_N</text>
<text x="157.6" y="134.2">231_TX1_P</text>
<text x="157.6" y="132.5">231_TX1_N</text>
<text x="157.6" y="137.6">231_TX2_N</text>
<text x="199" y="134.2">231_RX1_P</text>
<text x="199" y="132.5">231_RX1_N</text>
<text x="199" y="137.6">231_RX2_N</text>
<text x="212.8" y="135.4">FMC1_DP4_M2C_P</text>
<text x="212.8" y="133.7">FMC1_DP4_M2C_N</text>
<text x="230.6" y="135.4">17</text>
<text x="230.8" y="133.7">17</text>
<text x="21" y="140.6">21</text>
<text x="21" y="138.9">21</text>
<text x="26.1" y="140.6">PCIE_TX1_P</text>
<text x="26.1" y="138.9">PCIE_TX1_N</text>
<text x="40.1" y="139.4">227_TX2_P</text>
<text x="40.1" y="142.8">227_TX3_N</text>
<text x="83.3" y="142.8">227_RX3_N</text>
<text x="83.3" y="139.4">227_RX2_P</text>
<text x="97.3" y="138.7">PCIE_RX1_N</text>
<text x="97.3" y="143.9">PCIE_RX0_N</text>
<text x="97.3" y="140.4">PCIE_RX1_P</text>
<text x="110.2" y="140.4">21</text>
<text x="110.4" y="138.7">21</text>
<text x="110.4" y="143.9">21</text>
<text x="132.5" y="140.6">17</text>
<text x="132.5" y="138.9">17</text>
<text x="137.7" y="140.6">FMC1_DP6_C2M_P</text>
<text x="137.7" y="138.9">FMC1_DP6_C2M_N</text>
<text x="157.6" y="139.4">231_TX2_P</text>
<text x="157.6" y="142.8">231_TX3_N</text>
<text x="199" y="139.4">231_RX2_P</text>
<text x="199" y="142.8">231_RX3_N</text>
<text x="212.7" y="140.6">FMC1_DP6_M2C_P</text>
<text x="212.7" y="138.9">FMC1_DP6_M2C_N</text>
<text x="230.5" y="140.6">17</text>
<text x="230.6" y="138.9">17</text>
<text x="21" y="145.8">21</text>
<text x="21" y="144.1">21</text>
<text x="26.1" y="145.8">PCIE_TX0_P</text>
<text x="26.1" y="144.1">PCIE_TX0_N</text>
<text x="40.1" y="144.5">227_TX3_P</text>
<text x="40.1" y="149.7">227_CLK0_P</text>
<text x="40.1" y="148">227_CLK0_N</text>
<text x="83.3" y="149.7">227_CLK1_P</text>
<text x="83.3" y="148">227_CLK1_N</text>
<text x="83.3" y="144.5">227_RX3_P</text>
<text x="97.3" y="145.6">PCIE_RX0_P</text>
<text x="110.2" y="145.6">21</text>
<text x="113" y="149.2">4,15</text>
<text x="119.6" y="149.2">FMC1_GBTCLK0_M2C_N</text>
<text x="132.7" y="145.8">17</text>
<text x="132.7" y="144.1">17</text>
<text x="137.9" y="145.8">FMC1_DP5_C2M_P</text>
<text x="137.9" y="144.1">FMC1_DP5_C2M_N</text>
<text x="157.4" y="148">231_CLK1_N</text>
<text x="157.6" y="149.7">231_CLK1_P</text>
<text x="157.6" y="144.5">231_TX3_P</text>
<text x="199" y="148">231_CLK0_N C6</text>
<text x="199" y="149.7">231_CLK0_P C8</text>
<text x="199" y="144.5">231_RX3_P</text>
<text x="212.8" y="145.8">FMC1_DP5_M2C_P</text>
<text x="212.8" y="144.1">FMC1_DP5_M2C_N</text>
<text x="228.2" y="149.2">FMC1_GBTCLK1_M2C_N</text>
<text x="230.6" y="145.8">17</text>
<text x="230.8" y="144.1">17</text>
<text x="250.1" y="149.2">17</text>
<text x="113.2" y="151">4,15</text>
<text x="119.7" y="151">FMC1_GBTCLK0_M2C_P</text>
<text x="228.2" y="151">FMC1_GBTCLK1_M2C_P</text>
<text x="250" y="151">17</text>
</g>
<g font-size="1.5">
<text x="60.1" y="49.7">1</text>
<text x="60.1" y="51.5">3</text>
<text x="60.1" y="53.2">5</text>
<text x="72.1" y="49.7">2</text>
<text x="72.1" y="51.5">4</text>
<text x="72.1" y="53.2">6</text>
<text x="175.8" y="49.7">1</text>
<text x="175.8" y="51.5">3</text>
<text x="175.8" y="53.2">5</text>
<text x="187.8" y="49.7">2</text>
<text x="187.8" y="51.5">4</text>
<text x="187.8" y="53.2">6</text>
<text x="59.2" y="58.4">11</text>
<text x="60.1" y="54.9">7</text>
<text x="60.1" y="56.6">9</text>
<text x="72.1" y="54.9">8</text>
<text x="72.1" y="56.6">10</text>
<text x="72.1" y="58.4">12</text>
<text x="175" y="58.4">11</text>
<text x="175.8" y="54.9">7</text>
<text x="175.8" y="56.6">9</text>
<text x="187.8" y="54.9">8</text>
<text x="187.8" y="56.6">10</text>
<text x="187.8" y="58.4">12</text>
<text x="59.2" y="60.1">13</text>
<text x="59.2" y="61.8">15</text>
<text x="59.2" y="63.6">17</text>
<text x="59.2" y="65.3">19</text>
<text x="72.1" y="60.1">14</text>
<text x="72.1" y="61.8">16</text>
<text x="72.1" y="63.6">18</text>
<text x="72.1" y="65.3">20</text>
<text x="175" y="60.1">13</text>
<text x="175" y="61.8">15</text>
<text x="175" y="63.6">17</text>
<text x="175" y="65.3">19</text>
<text x="187.8" y="60.1">14</text>
<text x="187.8" y="61.8">16</text>
<text x="187.8" y="63.6">18</text>
<text x="187.8" y="65.3">20</text>
<text x="59.2" y="67">21</text>
<text x="59.2" y="68.7">23</text>
<text x="59.2" y="70.5">25</text>
<text x="72.1" y="67">22</text>
<text x="72.1" y="68.7">24</text>
<text x="72.1" y="70.5">26</text>
<text x="175" y="67">21</text>
<text x="175" y="68.7">23</text>
<text x="175" y="70.5">25</text>
<text x="187.8" y="67">22</text>
<text x="187.8" y="68.7">24</text>
<text x="187.8" y="70.5">26</text>
<text x="59.2" y="72.2">27</text>
<text x="59.2" y="73.9">29</text>
<text x="59.2" y="75.6">31</text>
<text x="59.2" y="77.4">33</text>
<text x="72.1" y="72.2">28</text>
<text x="72.1" y="73.9">30</text>
<text x="72.1" y="75.6">32</text>
<text x="72.1" y="77.4">34</text>
<text x="175" y="72.2">27</text>
<text x="175" y="73.9">29</text>
<text x="175" y="75.6">31</text>
<text x="175" y="77.4">33</text>
<text x="187.8" y="72.2">28</text>
<text x="187.8" y="73.9">30</text>
<text x="187.8" y="75.6">32</text>
<text x="187.8" y="77.4">34</text>
<text x="59.2" y="79.1">35</text>
<text x="59.2" y="80.8">37</text>
<text x="59.2" y="82.5">39</text>
<text x="72.1" y="79.1">36</text>
<text x="72.1" y="80.8">38</text>
<text x="72.1" y="82.5">40</text>
<text x="175" y="79.1">35</text>
<text x="175" y="80.8">37</text>
<text x="175" y="82.5">39</text>
<text x="187.8" y="79.1">36</text>
<text x="187.8" y="80.8">38</text>
<text x="187.8" y="82.5">40</text>
<text x="59.2" y="84.3">41</text>
<text x="59.2" y="86">43</text>
<text x="59.2" y="87.7">45</text>
<text x="59.2" y="89.5">47</text>
<text x="72.1" y="84.3">42</text>
<text x="72.1" y="86">44</text>
<text x="72.1" y="87.7">46</text>
<text x="72.1" y="89.5">48</text>
<text x="175" y="84.3">41</text>
<text x="175" y="86">43</text>
<text x="175" y="87.7">45</text>
<text x="175" y="89.5">47</text>
<text x="187.8" y="84.3">42</text>
<text x="187.8" y="86">44</text>
<text x="187.8" y="87.7">46</text>
<text x="187.8" y="89.5">48</text>
<text x="59.2" y="91.2">49</text>
<text x="59.2" y="92.9">51</text>
<text x="59.2" y="94.6">53</text>
<text x="72.1" y="91.2">50</text>
<text x="72.1" y="92.9">52</text>
<text x="72.1" y="94.6">54</text>
<text x="175" y="91.2">49</text>
<text x="175" y="92.9">51</text>
<text x="175" y="94.6">53</text>
<text x="187.8" y="91.2">50</text>
<text x="187.8" y="92.9">52</text>
<text x="187.8" y="94.6">54</text>
<text x="59.2" y="96.4">55</text>
<text x="59.2" y="98.1">57</text>
<text x="59.2" y="99.8">59</text>
<text x="59.2" y="101.6">61</text>
<text x="72.1" y="96.4">56</text>
<text x="72.1" y="98.1">58</text>
<text x="72.1" y="99.8">60</text>
<text x="72.1" y="101.6">62</text>
<text x="175" y="96.4">55</text>
<text x="175" y="98.1">57</text>
<text x="175" y="99.8">59</text>
<text x="175" y="101.6">61</text>
<text x="187.8" y="96.4">56</text>
<text x="187.8" y="98.1">58</text>
<text x="187.8" y="99.8">60</text>
<text x="187.8" y="101.6">62</text>
<text x="59.2" y="103.3">63</text>
<text x="59.2" y="105">65</text>
<text x="59.2" y="106.7">67</text>
<text x="72.1" y="103.3">64</text>
<text x="72.1" y="105">66</text>
<text x="72.1" y="106.7">68</text>
<text x="175" y="103.3">63</text>
<text x="175" y="105">65</text>
<text x="175" y="106.7">67</text>
<text x="187.8" y="103.3">64</text>
<text x="187.8" y="105">66</text>
<text x="187.8" y="106.7">68</text>
<text x="59.2" y="108.5">69</text>
<text x="59.2" y="110.2">71</text>
<text x="59.2" y="111.9">73</text>
<text x="59.2" y="113.6">75</text>
<text x="72.1" y="108.5">70</text>
<text x="72.1" y="110.2">72</text>
<text x="72.1" y="111.9">74</text>
<text x="72.1" y="113.6">76</text>
<text x="175" y="108.5">69</text>
<text x="175" y="110.2">71</text>
<text x="175" y="111.9">73</text>
<text x="175" y="113.6">75</text>
<text x="187.8" y="108.5">70</text>
<text x="187.8" y="110.2">72</text>
<text x="187.8" y="111.9">74</text>
<text x="187.8" y="113.6">76</text>
<text x="59.2" y="115.4">77</text>
<text x="59.2" y="117.1">79</text>
<text x="59.2" y="118.8">81</text>
<text x="72.1" y="115.4">78</text>
<text x="72.1" y="117.1">80</text>
<text x="72.1" y="118.8">82</text>
<text x="175" y="115.4">77</text>
<text x="175" y="117.1">79</text>
<text x="175" y="118.8">81</text>
<text x="187.8" y="115.4">78</text>
<text x="187.8" y="117.1">80</text>
<text x="187.8" y="118.8">82</text>
<text x="59.2" y="120.5">83</text>
<text x="59.2" y="122.3">85</text>
<text x="59.2" y="124">87</text>
<text x="59.2" y="125.7">89</text>
<text x="72.1" y="120.5">84</text>
<text x="72.1" y="122.3">86</text>
<text x="72.1" y="124">88</text>
<text x="72.1" y="125.7">90</text>
<text x="175" y="120.5">83</text>
<text x="175" y="122.3">85</text>
<text x="175" y="124">87</text>
<text x="175" y="125.7">89</text>
<text x="187.8" y="120.5">84</text>
<text x="187.8" y="122.3">86</text>
<text x="187.8" y="124">88</text>
<text x="187.8" y="125.7">90</text>
<text x="59.2" y="127.5">91</text>
<text x="59.2" y="129.2">93</text>
<text x="59.2" y="130.9">95</text>
<text x="72.1" y="127.5">92</text>
<text x="72.1" y="129.2">94</text>
<text x="72.1" y="130.9">96</text>
<text x="175" y="127.5">91</text>
<text x="175" y="129.2">93</text>
<text x="175" y="130.9">95</text>
<text x="187.8" y="127.5">92</text>
<text x="187.8" y="129.2">94</text>
<text x="187.8" y="130.9">96</text>
<text x="58.4" y="136.1">101</text>
<text x="58.4" y="137.8">103</text>
<text x="59.2" y="132.7">97</text>
<text x="59.2" y="134.4">99</text>
<text x="72.1" y="132.7">98</text>
<text x="72.1" y="134.4">100</text>
<text x="72.1" y="136.1">102</text>
<text x="72.1" y="137.8">104</text>
<text x="174.1" y="136.1">101</text>
<text x="174.1" y="137.8">103</text>
<text x="175" y="132.7">97</text>
<text x="175" y="134.4">99</text>
<text x="187.8" y="132.7">98</text>
<text x="187.8" y="134.4">100</text>
<text x="187.8" y="136.1">102</text>
<text x="187.8" y="137.8">104</text>
<text x="58.4" y="139.6">105</text>
<text x="58.4" y="141.3">107</text>
<text x="58.4" y="143">109</text>
<text x="72.1" y="139.6">106</text>
<text x="72.1" y="141.3">108</text>
<text x="72.1" y="143">110</text>
<text x="174.1" y="139.6">105</text>
<text x="174.1" y="141.3">107</text>
<text x="174.1" y="143">109</text>
<text x="187.8" y="139.6">106</text>
<text x="187.8" y="141.3">108</text>
<text x="187.8" y="143">110</text>
<text x="58.4" y="144.7">111</text>
<text x="58.4" y="146.5">113</text>
<text x="58.4" y="148.2">115</text>
<text x="58.4" y="149.9">117</text>
<text x="72.1" y="144.7">112</text>
<text x="72.1" y="146.5">114</text>
<text x="72.1" y="148.2">116</text>
<text x="72.1" y="149.9">118</text>
<text x="174.1" y="144.7">111</text>
<text x="174.1" y="146.5">113</text>
<text x="174.1" y="148.2">115</text>
<text x="174.1" y="149.9">117</text>
<text x="187.8" y="144.7">112</text>
<text x="187.8" y="146.5">114</text>
<text x="187.8" y="148.2">116</text>
<text x="187.8" y="149.9">118</text>
<text x="58.4" y="151.6">119</text>
<text x="72.1" y="151.6">120</text>
<text x="174.1" y="151.6">119</text>
<text x="187.8" y="151.6">120</text>
<text x="65.3" y="157.6" transform="rotate(-90 65.3 157.6)">121</text>
<text x="67.1" y="157.6" transform="rotate(-90 67.1 157.6)">122</text>
<text x="181" y="157.6" transform="rotate(-90 181 157.6)">121</text>
<text x="182.8" y="157.6" transform="rotate(-90 182.8 157.6)">122</text>
<text x="212.5" y="194.9">Title</text>
<text x="212.5" y="200">Size</text>
<text x="219.4" y="200">Document Number</text>
<text x="269.5" y="200">Rev</text>
<text x="271.2" y="201.8">1.0</text>
<text x="212.5" y="205.2">Date:</text>
<text x="221.5" y="205.2">Tuesday, August 23, 2022</text>
<text x="247" y="205.2">Sheet</text>
<text x="255.7" y="205.2">4</text>
<text x="260.9" y="205.2">of</text>
<text x="266" y="205.2">22</text>
</g>
<g font-size="1.2">
<text x="29.1" y="1.3">5</text>
<text x="83.6" y="1.3">4</text>
<text x="138.2" y="1.3">3</text>
<text x="192.8" y="1.3">2</text>
<text x="247.4" y="1.3">1</text>
<text x=".5" y="28.3">D</text>
<text x="275.1" y="28.3">D</text>
<text x=".5" y="79.2">C</text>
<text x="275.1" y="79.2">C</text>
<text x=".5" y="130.2">B</text>
<text x="275.1" y="130.2">B</text>
<text x=".5" y="181.1">A</text>
<text x="275.1" y="181.1">A</text>
<text x="29.1" y="206.8">5</text>
<text x="83.6" y="206.8">4</text>
<text x="138.2" y="206.8">3</text>
<text x="192.8" y="206.8">2</text>
<text x="247.4" y="206.8">1</text>
</g>
</svg>
